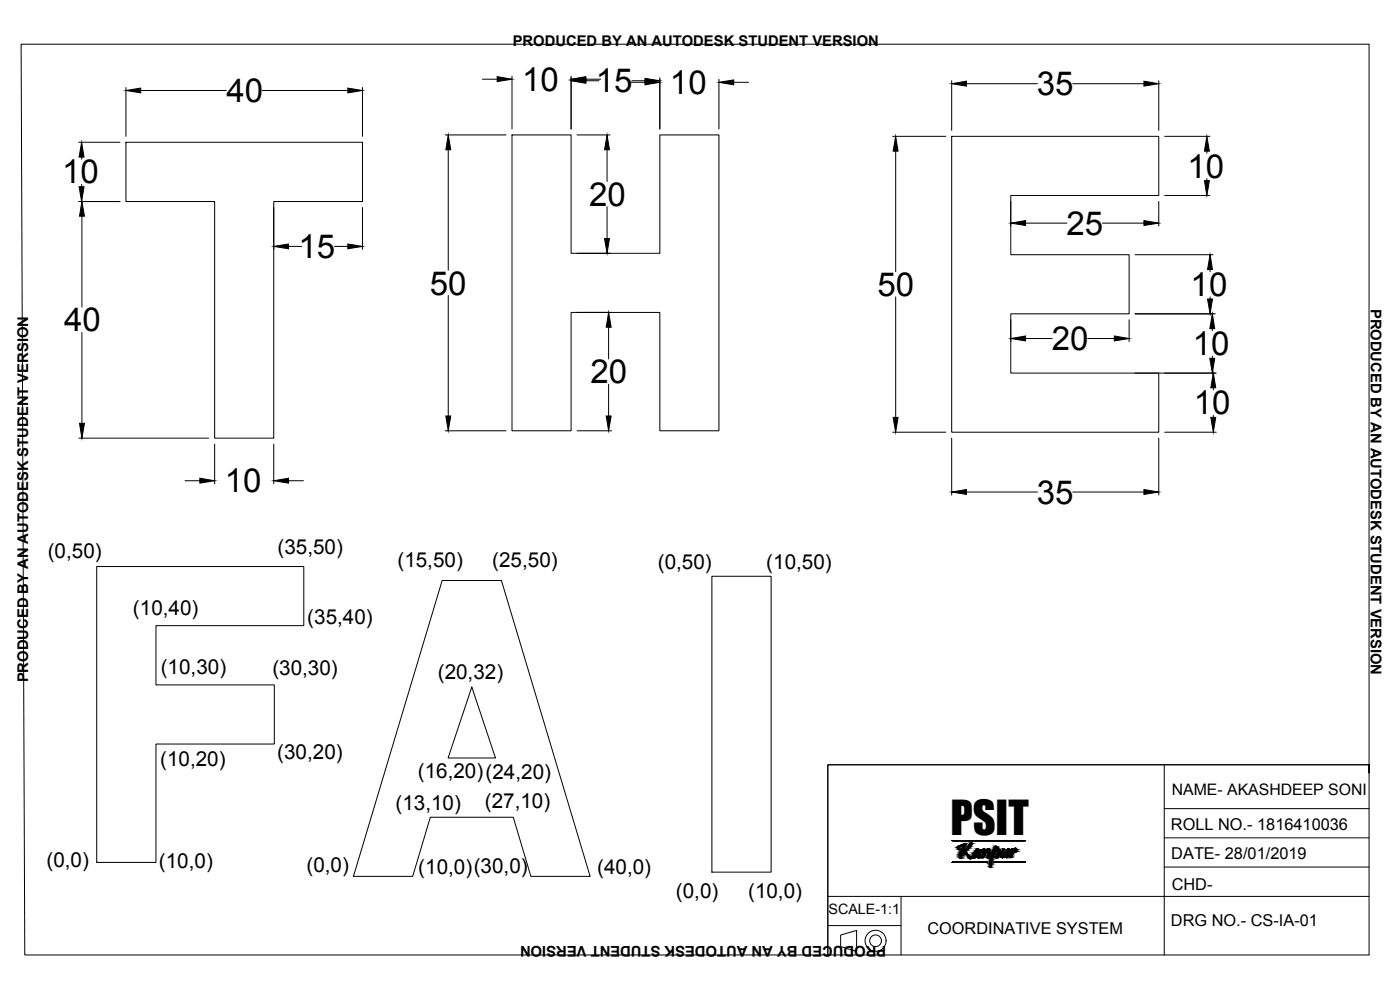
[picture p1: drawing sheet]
<svg xmlns="http://www.w3.org/2000/svg" width="420mm" height="297mm" viewBox="0 0 420 297" stroke-linecap="round" stroke-linejoin="round" font-family="sans-serif">
<!-- layer: 0 -->
<g fill="none" stroke="#000" stroke-width=".3">
<path d="M6.3 13.3h404.6v218.6v-2.4h-162.5v57h-241zM37.8 26.3v14.6M42.2 27.1h25.7M78.7 27.1h25.7M108.8 26.3v14.6M144.8 23.8h4.4M153.7 22.9v15.8M171.4 22.9v15.8M175.8 23.8h4.5M175.8 24.2h4M189.1 24.7h4.5M189.6 24.2h4"/>
<path d="M198 23.3v15.4M215.8 23.8v14.9M220.2 24.7h4.4M285.6 24.2v14.9M290.1 25.1h21.3M321.9 25.1h21.4M347.8 24.2v14.9M23.6 42.7h12.4M24.5 47.1v.7M24.5 55.3v.7M37.8 42.7h71v17.8h-26.6v71h-17.8v-71h-26.6zM133.6 40.5h18.3"/>
<path d="M134.5 44.9v36.2M153.7 40.5h17.7v35.5h26.6v-35.5h17.8v88.8h-17.8v-35.6h-26.6v35.6h-17.7zM173.2 40.5h9.9M182.2 44.9v9.6M267.9 40.9h15.9M268.8 45.4v36.1M285.6 40.9h62.2v17.7h-44.5v17.8h35.6v17.8h-35.6v17.7h44.5v17.8h-62.2zM349.5 40.9h13.6M349.5 58.6h13.6M362.2 45.4v.6M362.2 53.6v.6M23.6 60.5h12.4"/>
<path d="M24.6 64.9v27.3M82.2 62.2v12.6M86.6 73.9h3.9M100.4 73.9h4M108.8 62.2v12.6M173.2 76h9.9M182.2 62v9.6M303.3 60.4v7.4M307.8 66.9h12.4M330.9 66.9h12.4M340.6 76.4h23.5M347.8 60.4v7.4"/>
<path d="M24.6 99.8v27.2M134.5 88.7v36.1M173.2 93.7h10.3M182.7 98.2v9.5M268.8 89.1v36.1M303.3 95.9v6.6M338.9 95.9v6.6M340.6 94.2h24.1M363.2 80.9v.6M363.2 89.1v.6M363.8 98.6v.6M182.7 115.3v9.5"/>
<path d="M307.8 101.6h8M326.4 101.6h8M340.6 111.9h24.4M363.8 106.8v.7M364.1 116.3v.7M23.7 131.5h38.9M64.4 133.2v11.9M82.2 133.2v11.9M133.6 129.3h18.3M173.2 129.3h10.3M267.9 129.7h15.9M285.6 131.5v17"/>
<path d="M347.8 131.5v17M349.5 129.7h15.5M364.1 124.6v.6M55.5 144.2h4.5M86.6 144.2h4.4M290.1 147.6h21.3M321.9 147.6h21.4M29 170h62.2v17.7h-44.4v17.8h35.5v17.7h-35.5v35.6h-17.8zM132.7 174.2h17.8l26.6 88.7h-17.8l-5.3-17.7h-24.9l-5.2 17.7h-17.8zM213.6 172.9h17.8v88.8h-17.8zM141.6 206.1l7.1 21.3h-14.2zM248.4 229.5h162.5v57h-162.5z"/>
<path d="M349.4 229.5v57M285.8 252.2h22zM285.8 258.7h10.5M290.8 253.5a.67 .67 0 0 1 1-.4l-1.3 1.6a.63 .63 0 0 0-.6 .5 .63 .63 0 0 0 .2 .6l.9 1.2 .8 .2a.72 .72 0 0 1-.7 .5 .72 .72 0 0 1-.7-.7l-.9-1.2a.38 .38 0 0 1-.4-.5 .38 .38 0 0 1 .6-.2l.7-.7a.67 .67 0 0 0 .4-.9zM291.5 257.2l.3-.2v.2M293.1 254.8a.36 .36 0 0 1 .5-.1 .36 .36 0 0 1 .2 .4l-.2-.1a3.1 3.1 0 0 0-1.3 2.2l1.1-1 .7-1.3a.69 .69 0 0 1 0 1.1l-.1 .6 .4-.2-.5 1.1a.69 .69 0 0 1-.2-1.1l.2-.6-1.1 1.4a.5 .5 0 0 1-.8 .2 .5 .5 0 0 1 0-.8zM295.2 254.7a.5 .5 0 0 1 .5 .3 .5 .5 0 0 1-.1 .6l-.3 .7 .7-1a.66 .66 0 0 1 .4-.5 .66 .66 0 0 1 .7 .1l-.2 1.6 .3-.4 .1 .1-.8 1.3-.3-.2 .4-1.2a.79 .79 0 0 0-.1-1.1l-1 1.5a.64 .64 0 0 1-.8 .8l.6-2.4-.5 .3zM297.2 258.7h.3M298.3 258.7h9.5M298.6 254l.8 .2a2.16 2.16 0 0 0-1.2 1.9l.5-.8a.71 .71 0 0 1 1-.6 .71 .71 0 0 1 .3 1.1l-.2 .7a.75 .75 0 0 1-.4 .8 .75 .75 0 0 1-.8-.1l-.1-.1a1.59 1.59 0 0 0 1-2.2l-.7 .7-.8 1.5-.6 3.3-.4-.3 .2-1.8 .8-2.8zM300.9 254.8l.2-.1a.51 .51 0 0 1 0 .9l-.3 1.5 1.7-2.4 .4 .1-.7 2 .3-.5v.3a.44 .44 0 0 1-.1 .5 .44 .44 0 0 1-.5 .1l.3-1.5-.8 1.2a.48 .48 0 0 1-.7 .4 .48 .48 0 0 1-.2-.7l.3-1.2-.2 .1zM303.6 254.7l.2-.1 .3 .2-.5 1.6 .6-1.2a.55 .55 0 0 1 .3-.6 .55 .55 0 0 1 .6 .1l-.1 .9-.3-.1v-.7l-1.3 2.5-.3-.2 .5-2-.4 .3z"/>
<path d="M349.4 251.4h61.5M349.4 242.6h61.5M248.4 269h162.5M248.4 277.7h22M270.4 269v17.5M349.4 260.2h61.5M252.3 280.6l4.8-1.4v6.3l-4.8-1.5z"/>
<circle cx="262.8" cy="282.3" r="3.2"/>
<circle cx="262.8" cy="282.3" r="1.76"/>
</g>
<g fill="#000" stroke="#000" stroke-width=".3">
<path d="M37.8 27.1l4.4-.7v1.5zM104.4 26.4l4.4 .7-4.4 .8zM149.2 23l4.5 .8-4.5 .7zM171.4 23.8l4.4-.8v1.5zM171.4 24.2l4.4-.7v1.5zM193.6 23.5l4.4 .7-4.4 .8zM193.6 24l4.4 .7-4.4 .8zM215.8 24.7l4.4-.7v1.5zM285.6 25.1l4.5-.7v1.4zM343.3 24.4l4.5 .7-4.5 .7zM24.5 42.7l.7 4.4h-1.5zM23.7 56h1.5l-.7 4.5z"/>
<path d="M134.5 40.5l.8 4.4h-1.5zM182.2 40.5l.7 4.4h-1.5zM268.8 40.9l.7 4.5h-1.5zM362.2 40.9l.8 4.5h-1.5zM361.5 54.2h1.5l-.8 4.4zM24.6 60.5l.7 4.4h-1.4zM82.2 73.9l4.4-.7v1.4zM104.4 73.2l4.4 .7-4.4 .7zM181.4 71.6h1.5l-.7 4.4zM303.3 66.9l4.5-.7v1.5zM343.3 66.2l4.5 .7-4.5 .8zM182.7 93.7l.7 4.5h-1.5z"/>
<path d="M363.2 76.4l.7 4.5h-1.5zM362.4 89.7h1.5l-.7 4.5zM363.8 94.2l.8 4.4h-1.5zM303.3 101.6l4.5-.8v1.5zM334.4 100.8l4.5 .8-4.5 .7zM363.1 107.5h1.5l-.8 4.4zM364.1 111.9l.8 4.4h-1.5zM23.9 127h1.4l-.7 4.5zM133.8 124.8h1.5l-.8 4.5zM181.9 124.8h1.5l-.7 4.5zM268 125.2h1.5l-.7 4.5zM363.4 125.2h1.5l-.8 4.5z"/>
<path d="M60 143.5l4.4 .7-4.4 .8zM82.2 144.2l4.4-.7v1.5zM285.6 147.6l4.5-.7v1.5zM343.3 146.9l4.5 .7-4.5 .8zM289.1 255.7h.3zM289.3 255.2h.2zM290.9 253.4h.8zM292.1 257.5h.3zM292.1 257.5l.2 .1zM293.3 254.7h.2zM293.7 257.4l.2 .1zM293.7 257.4h.2z"/>
<path d="M294.2 256.4h.2zM294.8 257.4h.2zM294.9 255.1h.1zM295 255h.1zM295 254.9h.3zM295.2 254.7h.2zM296.3 257.4h.3zM296.3 257.4l.2 .1zM296.6 254.7h.2zM299 257.4h.2zM299.2 254.2h.2zM302 257.3l.2 .1z"/>
<path d="M302.5 254.7h.2zM303.2 255.4h.1zM303.3 257.3h.2zM304.8 255.6h.2z"/>
<path d="M287.4 254.4h.4zM287.4 254.4h.4zM287.4 254.4h.4zM287.4 254.4h.4z"/>
<path d="M287.4 254.4l.4 .1zM287.4 254.4l.4 .1z"/>
<path d="M287.5 254.5l.3 .1zM287.5 254.5l.3 .1zM287.5 254.6h.3zM287.5 254.6h.3z"/>
<path d="M287.5 254.6l.3 .2zM287.5 254.6l.3 .2z"/>
<path d="M287.6 254.8h.3zM287.6 254.8h.3z"/>
<path d="M287.6 254.8l.3 .1zM287.6 254.8l.3 .1z"/>
<path d="M287.6 254.9h.3zM287.6 254.9h.2z"/>
<path d="M287.4 254.3h.5zM287.4 254.3l.4 .1z"/>
<path d="M287.4 254.2h.6zM287.4 254.2l.5 .1zM287.4 254.3h.5zM287.4 254.3h.5z"/>
<path d="M287.4 254.1h.7zM287.4 254.1h.7z"/>
<path d="M287.4 254.1h.7zM287.4 254.1l.6 .1z"/>
<path d="M288.1 256.8h.5zM288.1 256.8h.5z"/>
<path d="M287.5 254h.8zM287.5 254l.6 .1z"/>
<path d="M288.3 257.6h.2zM288.3 257.6h.2z"/>
<path d="M287.5 254h.9zM287.5 254h.8z"/>
<path d="M287.6 253.9h.8zM287.5 254h.9z"/>
<path d="M288.3 257.6l.1 .1zM288.3 257.6h.2z"/>
<path d="M288.1 257.1l.4 .2zM288.1 257.1l.4 .2z"/>
<path d="M288.1 257.3h.4zM288 257.3h.5z"/>
<path d="M288 257.3l.5 .1zM288 257.3l.5 .1z"/>
<path d="M288.1 257.4h.4zM288.1 257.4h.4z"/>
<path d="M288.1 257.4l.4 .1zM288.1 257.4l.4 .1z"/>
<path d="M288.1 257.5h.4zM288.1 257.5h.4z"/>
<path d="M288.2 257.5l.3 .1zM288.2 257.5l.3 .1z"/>
<path d="M288.1 257l.4 .1zM288.1 257l.4 .1z"/>
<path d="M288.1 257.1h.4zM288.1 257.1h.4z"/>
<path d="M288.2 256.7l.4 .1zM288.2 256.7l.4 .1z"/>
<path d="M288.1 256.8l.4 .2 .1-.2zM288.1 256.8l.4 .2h-.4z"/>
<path d="M287.7 253.9h.9zM287.6 253.9h.8z"/>
<path d="M288.2 256.6h.4zM288.2 256.6h.4z"/>
<path d="M288.2 256.6h.4zM288.2 256.6l.4 .1z"/>
<path d="M288.3 256.4l.4 .1zM288.3 256.4l.4 .1z"/>
<path d="M288.3 256.5h.4zM288.3 256.5l.3 .1z"/>
<path d="M287.8 253.8h.9zM287.7 253.9h.9zM287.7 253.9h.9zM287.7 253.9h.9z"/>
<path d="M288.3 256.3h.4zM288.3 256.3l.4 .1z"/>
<path d="M287.8 253.8h.9zM287.8 253.8h.9z"/>
<path d="M288.4 256.1l.3 .1zM288.4 256.1l.3 .1z"/>
<path d="M288.4 256.2h.3zM288.4 256.2l.3 .1z"/>
<path d="M287.9 253.8h.9zM287.8 253.8h.9z"/>
<path d="M288.4 255.9l.4 .1zM288.4 255.9l.4 .1z"/>
<path d="M288.4 256h.4zM288.4 256l.3 .1z"/>
<path d="M288.4 255.8h.4zM288.4 255.8l.4 .1z"/>
<path d="M287.9 253.8h1zM287.9 253.8h.9z"/>
<path d="M288.5 255.7h.4zM288.5 255.7h.4z"/>
<path d="M288.5 255.7h.4zM288.5 255.7l.3 .1z"/>
<path d="M288.5 255.6h.4zM288.5 255.6l.4 .1z"/>
<path d="M288.6 255.4l.4 .1zM288.6 255.4l.4 .1z"/>
<path d="M288.6 255.5h.4zM288.6 255.5l.3 .1z"/>
<path d="M288.1 253.8h.9zM287.9 253.8h1z"/>
<path d="M288.7 255.3h.3zM288.7 255.3l.3 .1z"/>
<path d="M288.1 253.7h.9zM288.1 253.7l.9 .1z"/>
<path d="M288.7 255.1h.3zM288.7 255.1h.4z"/>
<path d="M288.7 255.1l.3 .1zM288.7 255.1l.3 .1z"/>
<path d="M288.7 255.2h.3zM288.7 255.2l.3 .1z"/>
<path d="M288.7 255.1h.4zM288.7 255.1h.4z"/>
<path d="M288.7 254.9h.4zM288.7 254.9l.4 .2z"/>
<path d="M289.1 255.7h.3zM289.1 255.7h.3z"/>
<path d="M288.8 254.8l.4 .1zM288.8 254.8l.4 .1z"/>
<path d="M288.8 254.9h.4zM288.8 254.9h.3z"/>
<path d="M288.2 253.7h1zM288.1 253.7h.9z"/>
<path d="M289.2 253.7h.5zM289.2 253.7h.5z"/>
<path d="M288.2 253.7h1zM288.2 253.7h1z"/>
<path d="M288.9 254.6h.3zM288.9 254.6h.3z"/>
<path d="M288.9 254.6h.3zM288.9 254.6l.3 .2z"/>
<path d="M289 254.5h.3zM289 254.5l.2 .1z"/>
<path d="M289.3 255.2h.7zM289.3 255.2h.7z"/>
<path d="M289 254.4h.3zM289 254.4l.3 .1z"/>
<path d="M289 254.3h.4zM289 254.3h.4z"/>
<path d="M289 254.3h.4zM289 254.3l.3 .1z"/>
<path d="M289.4 255.7h.6zM289.4 255.7h.6z"/>
<path d="M289.4 255.7h.6zM289.4 255.7h.6z"/>
<path d="M289.1 254.1h.4zM289.1 254.1h.4z"/>
<path d="M289.1 254.1h.4zM289.1 254.1l.3 .2z"/>
<path d="M289.2 253.9l.3 .1zM289.2 253.9l.3 .1z"/>
<path d="M289.1 254h.4zM289.1 254l.4 .1z"/>
<path d="M289.2 253.8h.4zM289.2 253.8l.3 .1z"/>
<path d="M289.2 253.7h.4zM289.2 253.7l.4 .1z"/>
<path d="M289.6 253l.2 .1zM289.6 253l.2 .1z"/>
<path d="M288.4 253.6h1.3zM288.4 253.6h1.3z"/>
<path d="M288.4 253.6l1.3 .1zM288.2 253.7h1.5z"/>
<path d="M289.2 253.7h.5zM289.2 253.7h.4z"/>
<path d="M288.7 253.5h1zM288.4 253.6h1.3z"/>
<path d="M288.8 253.5h1zM288.7 253.5h1z"/>
<path d="M289.1 255.4l.7 .1zM289.1 255.4l.7 .1z"/>
<path d="M289.6 253.1h.2zM289.5 253.1h.3z"/>
<path d="M289.5 253.1l.3 .1zM289.5 253.1l.3 .1z"/>
<path d="M289.1 253.3l.7 .1zM288.9 253.4h.9z"/>
<path d="M288.9 253.4h.9zM288.8 253.5h1z"/>
<path d="M289.1 255.3h.7zM289.1 255.3h.7z"/>
<path d="M289.1 255.3h.7zM289.1 255.3l.7 .1z"/>
<path d="M289.5 253.2h.4zM289.5 253.2h.4z"/>
<path d="M289.3 253.3h.5zM289.2 253.3h.6z"/>
<path d="M289.2 253.3h.6zM289.1 253.3h.7z"/>
<path d="M289.1 255.5h.8zM289.1 255.5h.8z"/>
<path d="M289.5 253.2h.4zM289.3 253.3h.5z"/>
<path d="M289.2 255.3h.7zM289.1 255.3h.8z"/>
<path d="M289.1 255.3h.8zM289.1 255.3h.7z"/>
<path d="M289.1 255.5l.8 .1zM289.1 255.5l.8 .1z"/>
<path d="M289.1 255.6l.9 .1zM289.1 255.6l.9 .1z"/>
<path d="M289.3 255.2h.7zM289.2 255.3h.7z"/>
<path d="M289.1 255.7h.9zM289.1 255.7h.9z"/>
<path d="M289.1 255.7h.9zM289.1 255.7h.9z"/>
<path d="M289.6 255.2h.4zM289.6 255.2h.4z"/>
<path d="M289.4 255.7l.7 .1zM289.4 255.7l.7 .1z"/>
<path d="M289.5 255.8h.6zM289.5 255.8h.6z"/>
<path d="M290.1 254.7h.4zM290.1 254.7h.4z"/>
<path d="M289.7 255.1h.4zM289.6 255.2h.4z"/>
<path d="M289.5 255.8l.6 .1zM289.5 255.8l.6 .1z"/>
<path d="M289.8 255h.3zM289.8 255l.3 .1z"/>
<path d="M289.5 255.9l.7 .1zM289.5 255.9l.7 .1z"/>
<path d="M289.8 255h.4zM289.8 255h.3z"/>
<path d="M289.6 256h.6zM289.6 256h.6z"/>
<path d="M289.7 256l.6 .1zM289.7 256l.6 .1z"/>
<path d="M289.9 254.9h.4zM289.9 254.9h.4z"/>
<path d="M289.9 254.9h.4zM289.8 255h.4z"/>
<path d="M289.8 256.1l.6 .1zM289.8 256.1l.6 .1z"/>
<path d="M289.8 256.2h.6zM289.8 256.2h.6z"/>
<path d="M289.8 256.2l.7 .2zM289.8 256.2l.7 .2z"/>
<path d="M290.1 254.7h.4zM289.9 254.9h.4z"/>
<path d="M290 256.4h.5zM290 256.4h.5z"/>
<path d="M290 256.4l.6 .2zM290 256.4l.6 .2z"/>
<path d="M290.2 254.6h.4zM290.2 254.6l.3 .1h-.4z"/>
<path d="M290.3 254.5h.3zM290.3 254.5l.3 .1z"/>
<path d="M290.1 256.6h.6zM290.1 256.6h.6z"/>
<path d="M290.1 256.6l.6 .1zM290.1 256.6l.6 .1z"/>
<path d="M290.4 254.4l.3 .1zM290.4 254.4l.3 .1z"/>
<path d="M290.4 254.5h.3zM290.3 254.5h.3z"/>
<path d="M290.2 256.7h.6zM290.2 256.7h.6z"/>
<path d="M290.2 256.7l.7 .2zM290.2 256.7l.7 .2zM290.3 256.9h.6zM290.3 256.9h.6z"/>
<path d="M290.4 254.4h.4zM290.4 254.4h.3z"/>
<path d="M290.5 254.3h.4zM290.5 254.3l.3 .1z"/>
<path d="M290.3 256.9l.7 .1zM290.3 256.9l.7 .1z"/>
<path d="M290.6 254.2h.4zM290.6 254.2l.3 .1h-.4z"/>
<path d="M290.6 254.1h.4zM290.6 254.1l.4 .1z"/>
<path d="M290.4 257h.7zM290.4 257h.7z"/>
<path d="M290.4 257l.8 .1zM290.4 257l.8 .1z"/>
<path d="M290.8 254h.4zM290.8 254l.2 .1h-.4z"/>
<path d="M290.5 257.1h.7zM290.5 257.1h.7z"/>
<path d="M290.5 257.1h.9zM290.5 257.1h.9z"/>
<path d="M290.9 253.8l.4 .1zM290.9 253.8l.4 .1z"/>
<path d="M290.9 253.9h.4zM290.9 253.9l.3 .1h-.4zM290.8 254h.4zM290.8 254h.4z"/>
<path d="M290.9 253.8h.5zM290.9 253.8h.4z"/>
<path d="M290.6 257.1l.9 .1zM290.6 257.1l.9 .1zM290.6 257.2h.9zM290.6 257.2h.9z"/>
<path d="M291 253.7h.4zM291 253.7l.4 .1z"/>
<path d="M291.1 257.6l.3 .1zM291.1 257.6l.3 .1z"/>
<path d="M291.1 257.7h.3zM291.1 257.7h.3zM291.1 257.7h.3z"/>
<path d="M291 253.7h.5zM291 253.7h.4z"/>
<path d="M291 257.6h.5zM291 257.6h.4z"/>
<path d="M290.9 257.5h.6zM290.9 257.5l.6 .1z"/>
<path d="M291.5 252.9h.2zM291.5 252.9h.2z"/>
<path d="M290.9 253.6h.6zM290.9 253.6l.6 .1z"/>
<path d="M290.8 253.5h.8zM290.8 253.5l.7 .1z"/>
<path d="M290.8 253.5h.8zM290.8 253.5h.8z"/>
<path d="M290.8 257.4h.8zM290.8 257.4h.8z"/>
<path d="M290.8 257.4h.8zM290.8 257.4l.7 .1z"/>
<path d="M291.4 252.9l.3 .1zM291.3 253h.4z"/>
<path d="M290.9 253.4h.8zM290.8 253.5h.8zM290.8 253.5h.8zM290.8 253.5h.8z"/>
<path d="M290.7 257.3h1zM290.7 257.3l.9 .1z"/>
<path d="M291.3 253h.5zM291.3 253h.5z"/>
<path d="M290.7 257.3h1zM290.7 257.3h1z"/>
<path d="M291.3 253l.5 .1zM291.2 253.1h.6zM291.2 253.1h.6zM291.2 253.1h.6z"/>
<path d="M291 253.3h.8zM291 253.3h.8z"/>
<path d="M291 253.3h.8zM291 253.3l.7 .1zM290.9 253.4h.8z"/>
<path d="M291.2 253.1h.6zM291.2 253.1l.6 .2h-.8z"/>
<path d="M290.6 257.2h1.2zM290.6 257.2h1.2z"/>
<path d="M290.6 257.2h1.2zM290.6 257.2l1.1 .1z"/>
<path d="M291.9 257.1h.4zM291.9 257.1h.4z"/>
<path d="M291.9 256.9l.4 .1zM291.9 256.9l.4 .1z"/>
<path d="M291.9 257l.4 .1zM291.9 257l.4 .1z"/>
<path d="M291.9 257.1h.4zM291.9 257.1h.4z"/>
<path d="M291.9 257.1l.4 .1zM291.9 257.1l.4 .1z"/>
<path d="M291.9 257.2h.4zM291.9 257.2h.4z"/>
<path d="M292 256.8h.3zM292 256.8l.3 .1z"/>
<path d="M292 256.8h.3zM292 256.8h.3z"/>
<path d="M292 256.6h.4zM292 256.6h.4z"/>
<path d="M292 256.6h.4zM292 256.6l.3 .2z"/>
<path d="M292.1 256.5h.3zM292.1 256.5l.3 .1h-.4z"/>
<path d="M292.1 256.4h.4zM292.1 256.4l.3 .1z"/>
<path d="M292.5 257.2h.3zM292.5 257.2h.3z"/>
<path d="M292.1 257.4l.4 .1zM292.1 257.4l.4 .1z"/>
<path d="M292.1 257.5h.4zM292.1 257.5h.3z"/>
<path d="M292.1 256.3h.4zM292.1 256.3l.4 .1z"/>
<path d="M292.2 256.3h.4zM292.2 256.3h.3z"/>
<path d="M292 257.4h.6zM292 257.4h.5z"/>
<path d="M292 257.4h.6zM292 257.4h.6z"/>
<path d="M292.6 255.5h.5zM292.6 255.5h.5z"/>
<path d="M292.2 256.1h.4zM292.2 256.1l.4 .2z"/>
<path d="M292 257.3h.6zM292 257.3l.6 .1z"/>
<path d="M292.3 256h.4zM292.3 256l.3 .1z"/>
<path d="M292.3 256h.4zM292.3 256h.4z"/>
<path d="M291.9 257.2h.8zM291.9 257.2l.7 .1z"/>
<path d="M292.3 255.9h.5zM292.3 255.9l.4 .1z"/>
<path d="M292.5 257.2h.3zM292.3 257.2h.4z"/>
<path d="M292.4 255.8h.4zM292.4 255.8l.4 .1z"/>
<path d="M292.4 255.8h.4zM292.4 255.8h.4z"/>
<path d="M292.6 257.1h.2zM292.6 257.1l.2 .1z"/>
<path d="M292.9 255h.7zM292.9 255h.7z"/>
<path d="M292.5 255.6h.4zM292.5 255.6h.5z"/>
<path d="M292.5 255.6l.3 .2 .1-.2zM292.5 255.6l.3 .2h-.4z"/>
<path d="M292.6 257h.3zM292.6 257l.2 .1z"/>
<path d="M292.7 257h.3zM292.7 257h.2z"/>
<path d="M292.6 255.5l.4 .1 .1-.1zM292.6 255.5l.4 .1h-.5z"/>
<path d="M292.8 256.9h.3zM292.8 256.9l.2 .1h-.3z"/>
<path d="M292.8 256.8h.3zM292.8 256.8l.3 .1z"/>
<path d="M293.1 254.8h.6zM293.1 254.8h.6z"/>
<path d="M292.7 255.3h.5zM292.7 255.3l.4 .2h-.5z"/>
<path d="M292.9 256.7h.3zM292.8 256.8h.3z"/>
<path d="M292.7 255.3h.5zM292.7 255.3h.5z"/>
<path d="M292.9 256.7h.3zM292.9 256.7h.3z"/>
<path d="M292.8 255.2h.5zM292.8 255.2l.4 .1z"/>
<path d="M293.1 256.6h.2zM293.1 256.6l.1 .1h-.3z"/>
<path d="M292.8 255.2h.6zM292.8 255.2h.5z"/>
<path d="M293.1 256.5h.3zM293.1 256.5l.2 .1z"/>
<path d="M292.9 255.1h.5zM292.9 255.1l.5 .1z"/>
<path d="M293.2 256.3l.2 .1zM293.2 256.3l.2 .1z"/>
<path d="M293.2 256.4h.2zM293.2 256.4l.2 .1h-.3z"/>
<path d="M293.3 254.7h.2zM293.3 254.7h.2z"/>
<path d="M293.3 254.7l.4 .1zM293.1 254.8h.6z"/>
<path d="M293.3 256.2h.2zM293.3 256.2h.3z"/>
<path d="M293.3 256.2h.2zM293.3 256.2l.1 .1h-.2z"/>
<path d="M293.5 257.3h.4zM293.5 257.3h.4z"/>
<path d="M293.6 255h.3zM293.6 255h.3z"/>
<path d="M292.9 255h.7zM292.9 255l.5 .1z"/>
<path d="M293.6 255.8h.3zM293.6 255.8h.3z"/>
<path d="M293.6 255.8h.3zM293.6 255.8h.3z"/>
<path d="M293.4 256.2h.2zM293.4 256.2h.2z"/>
<path d="M293.4 256h.3zM293.4 256l.2 .2h-.2z"/>
<path d="M293.1 254.8l.6 .1zM293.1 254.8l.6 .1z"/>
<path d="M293.7 256.4h.3zM293.7 256.4h.3z"/>
<path d="M293.1 254.9l.8 .1zM293 255h.9z"/>
<path d="M293.5 256h.2zM293.5 256h.2z"/>
<path d="M293.5 255.9h.3zM293.5 255.9l.2 .1z"/>
<path d="M293.8 256h.3zM293.8 256h.3z"/>
<path d="M293 255h.9zM293 255h.9z"/>
<path d="M293.9 255.8h.3zM293.9 255.8h.3z"/>
<path d="M293.6 255.8h.3zM293.6 255.8l.2 .1h-.3z"/>
<path d="M293 255h.9zM292.9 255h1z"/>
<path d="M293.6 255h.3zM293.6 255l.3 .1z"/>
<path d="M293.7 257.4h.2zM293.7 257.4h.2z"/>
<path d="M293.5 257.3l.4 .1zM293.5 257.3l.4 .1z"/>
<path d="M293.6 257.4h.3zM293.6 257.4h.3z"/>
<path d="M294 255h.3zM294 255h.3z"/>
<path d="M293.7 256.5l.3 .1zM293.7 256.5l.3 .1z"/>
<path d="M293.7 256.6h.3zM293.7 256.6h.3z"/>
<path d="M293.5 257.1l.5 .1zM293.5 257.1l.5 .1z"/>
<path d="M293.5 257.2h.5zM293.5 257.2l.4 .1z"/>
<path d="M293.7 256.4h.3zM293.7 256.4l.3 .1z"/>
<path d="M293.7 256.2h.4zM293.7 256.2h.4z"/>
<path d="M293.7 256.2l.3 .2 .1-.2zM293.7 256.2l.3 .2h-.3z"/>
<path d="M293.6 257l.4 .1 .1-.1zM293.6 257l.4 .1h-.5z"/>
<path d="M293.8 256l.3 .2v-.2zM293.8 256l.3 .2h-.4z"/>
<path d="M293.6 256.8l.5 .2v-.2zM293.6 256.8l.5 .2h-.5zM293.6 257h.5zM293.6 257h.5z"/>
<path d="M293.8 255.8l.4 .1zM293.8 255.8l.4 .1z"/>
<path d="M293.8 255.9h.4zM293.8 255.9l.3 .1z"/>
<path d="M293.6 256.8h.6zM293.6 256.8h.5z"/>
<path d="M294 254.9l.3 .1zM294 254.9l.3 .1z"/>
<path d="M293.9 255.8h.3zM293.9 255.8h.3z"/>
<path d="M294 256.6h.2zM294 256.6h.2z"/>
<path d="M293.6 256.6h.6zM293.6 256.6l.6 .2z"/>
<path d="M293.7 255.6h.5zM293.7 255.6h.5z"/>
<path d="M293.7 255.6l.5 .2v-.2zM293.7 255.6l.5 .2h-.6z"/>
<path d="M293.8 255.5h.5zM293.8 255.5h.5z"/>
<path d="M293.8 255.5h.5zM293.8 255.5l.4 .1h-.5z"/>
<path d="M294.1 256.5l.1 .1zM294.1 256.5l.1 .1h-.2z"/>
<path d="M294 255l.4 .1zM294 255l.4 .1z"/>
<path d="M293.9 255.3l.4 .1zM293.9 255.3l.4 .1z"/>
<path d="M293.9 255.4h.4zM293.9 255.4l.4 .1z"/>
<path d="M294.2 256.4h.1zM294.2 256.4l.1 .1zM294.1 256.5h.2zM294.1 256.5h.2z"/>
<path d="M293.9 255.2h.5zM293.9 255.2l.4 .1z"/>
<path d="M293.9 255.1h.5zM293.9 255.1h.5z"/>
<path d="M293.9 255.1h.5zM293.9 255.1l.5 .1z"/>
<path d="M294.8 256.9h.5zM294.8 256.9h.5z"/>
<path d="M294.9 256.7h.5zM294.9 256.7h.5z"/>
<path d="M294.9 256.5h.6zM294.9 256.5h.6z"/>
<path d="M295 256.3h.3zM295 256.3h.3z"/>
<path d="M295 256.3h.6zM295 256.3h.6z"/>
<path d="M294.7 257.3l.3 .1zM294.7 257.3l.3 .1z"/>
<path d="M294.9 255h.2zM294.9 255l.1 .1z"/>
<path d="M294.7 257.3h.4zM294.7 257.3h.3z"/>
<path d="M294.7 257.2h.4zM294.7 257.2l.4 .1z"/>
<path d="M294.7 257.2h.5zM294.7 257.2h.4z"/>
<path d="M294.8 257l.4 .2v-.2zM294.8 257l.4 .2h-.5z"/>
<path d="M294.8 256.9l.4 .1 .1-.1zM294.8 256.9l.4 .1h-.4zM294.8 257h.4zM294.8 257h.4z"/>
<path d="M295 256.3h.3zM295 256.3h.3z"/>
<path d="M295.3 256.3h.3zM295.3 256.3h.3z"/>
<path d="M295.2 254.7h.2zM295.2 254.7h.2z"/>
<path d="M294.9 256.7l.4 .2 .1-.2zM294.9 256.7l.4 .2h-.5z"/>
<path d="M295.2 254.7h.2zM295.2 254.7h.2z"/>
<path d="M295.2 254.7h.2zM295.1 254.7h.3z"/>
<path d="M295.1 254.7l.5 .1zM295.1 254.7l.5 .1z"/>
<path d="M295.1 256l.3 .1zM295.1 256l.3 .1z"/>
<path d="M295.4 256.2h.3zM295.4 256.2h.3z"/>
<path d="M295 256.1l.3 .2 .1-.2zM295 256.1l.3 .2h-.3z"/>
<path d="M295.1 255.9h.4zM295.1 255.9l.3 .1z"/>
<path d="M294.9 256.5l.5 .2 .1-.2zM294.9 256.5l.5 .2h-.5z"/>
<path d="M295.1 255.8h.4zM295.1 255.8l.4 .1z"/>
<path d="M295.5 256h.3zM295.5 256h.3z"/>
<path d="M295.2 255.6l.4 .1zM295.2 255.6l.4 .1z"/>
<path d="M295.1 255.7h.5zM295.1 255.7l.4 .1z"/>
<path d="M295.2 255.4l.4 .1zM295.2 255.4l.4 .1z"/>
<path d="M295.2 255.5h.4zM295.2 255.5l.4 .1z"/>
<path d="M295 256.3h.6zM295 256.3h.6z"/>
<path d="M295 256.3l.5 .2 .1-.2zM295 256.3l.5 .2h-.6z"/>
<path d="M295.1 254.8l.5 .1zM295.1 254.8l.5 .1z"/>
<path d="M295 254.9h.6zM295 254.9h.6z"/>
<path d="M295.3 254.9h.4zM295.3 254.9h.4z"/>
<path d="M295.2 255.2l.4 .1zM295.2 255.2l.4 .1z"/>
<path d="M295.2 255.3h.4zM295.2 255.3l.4 .1z"/>
<path d="M295.3 254.9l.4 .1zM295.3 254.9l.4 .1z"/>
<path d="M295.3 255h.4zM295.3 255h.4z"/>
<path d="M295.3 255l.4 .1zM295.3 255l.4 .1z"/>
<path d="M295.3 255.1l.4 .1zM295.3 255.1l.4 .1z"/>
<path d="M295.3 255.2h.4zM295.3 255.2h.3z"/>
<path d="M295.4 256.2h.3zM295.4 256.2l.2 .1h-.3z"/>
<path d="M295.7 255.7h.3zM295.7 255.7h.3z"/>
<path d="M295.5 256l.2 .2 .1-.2zM295.5 256l.2 .2h-.3z"/>
<path d="M295.8 255.5h.3zM295.8 255.5h.3z"/>
<path d="M295.6 255.9h.3zM295.6 255.9l.2 .1h-.3z"/>
<path d="M295.6 255.8h.3zM295.6 255.8l.3 .1z"/>
<path d="M295.7 255.7h.3zM295.7 255.7l.2 .1h-.3z"/>
<path d="M295.8 255.5l.2 .2 .1-.2zM295.8 255.5l.2 .2h-.3z"/>
<path d="M295.9 255.4h.3zM295.9 255.4l.2 .1h-.3z"/>
<path d="M295.9 255.4h.3zM295.9 255.4h.3z"/>
<path d="M296 255.3h.3zM296 255.3l.2 .1z"/>
<path d="M296.1 255.2h.3zM296.1 255.2l.2 .1h-.3z"/>
<path d="M296.1 255.2h.3zM296.1 255.2h.3z"/>
<path d="M296.2 255h.3zM296.2 255l.2 .2h-.3z"/>
<path d="M296.5 256.4h.4zM296.5 256.4h.4z"/>
<path d="M296.5 256.5h.6zM296.5 256.5h.6z"/>
<path d="M296.3 255h.3zM296.3 255h.2z"/>
<path d="M296.2 257.4h.4zM296.2 257.4h.4z"/>
<path d="M296.7 254.9h.4zM296.7 254.9h.4z"/>
<path d="M296.3 254.9h.4zM296.3 254.9h.4z"/>
<path d="M296.3 254.9h.4zM296.3 254.9l.3 .1z"/>
<path d="M296.2 257.2l.5 .1zM296.2 257.2l.5 .1z"/>
<path d="M296.2 257.3h.5zM296.2 257.3h.5z"/>
<path d="M296.2 257.3h.5zM296.2 257.3l.4 .1z"/>
<path d="M296.7 255.3h.4zM296.7 255.3h.4z"/>
<path d="M296.3 257.1l.4 .1v-.1zM296.3 257.1l.4 .1h-.5z"/>
<path d="M296.3 257h.5zM296.3 257l.4 .1zM296.3 257.1h.4zM296.3 257.1h.4z"/>
<path d="M296.6 254.7h.3zM296.6 254.7h.3z"/>
<path d="M296.4 256.9h.4zM296.4 256.9l.4 .1z"/>
<path d="M296.6 254.7h.3zM296.5 254.7h.4z"/>
<path d="M296.4 256.8h.5zM296.4 256.8l.4 .1z"/>
<path d="M296.5 254.7l.5 .1zM296.5 254.7l.5 .1z"/>
<path d="M296.5 256.4h.4zM296.5 256.4h.4z"/>
<path d="M296.5 256.4l.4 .1zM296.5 256.4l.4 .1z"/>
<path d="M296.4 256.8h.5zM296.4 256.8h.5z"/>
<path d="M296.6 256.2h.4zM296.6 256.2h.4z"/>
<path d="M296.6 256.2l.3 .2 .1-.2zM296.6 256.2l.3 .2h-.4z"/>
<path d="M296.6 256l.4 .1zM296.6 256l.4 .1z"/>
<path d="M296.6 256.1h.4zM296.6 256.1l.4 .1z"/>
<path d="M296.5 256.6h.5zM296.5 256.6h.5z"/>
<path d="M296.4 256.6h.6zM296.4 256.6l.5 .2z"/>
<path d="M296.4 254.8l.6 .1zM296.4 254.8l.6 .1z"/>
<path d="M296.4 254.9h.7zM296.4 254.9h.7z"/>
<path d="M296.7 255.8l.3 .1zM296.7 255.8l.3 .1z"/>
<path d="M296.7 255.9h.3zM296.7 255.9l.3 .1z"/>
<path d="M296.7 255.5h.4zM296.7 255.5h.4z"/>
<path d="M296.7 255.5l.4 .2v-.2zM296.7 255.5l.4 .2h-.4z"/>
<path d="M296.7 255.7h.4zM296.7 255.7l.3 .1z"/>
<path d="M296.9 256.4l.2 .1zM296.9 256.4l.2 .1z"/>
<path d="M296.5 256.5h.6zM296.5 256.5l.5 .1z"/>
<path d="M296.7 254.9l.5 .1zM296.7 254.9l.5 .1z"/>
<path d="M296.7 255.2l.4 .1v-.1zM296.7 255.2l.4 .1h-.4z"/>
<path d="M296.7 255.3l.4 .2v-.2zM296.7 255.3l.4 .2h-.4z"/>
<path d="M296.7 255l.5 .1zM296.7 255l.5 .1z"/>
<path d="M296.7 255.1h.5zM296.7 255.1l.4 .1zM296.7 255.2h.4zM296.7 255.2h.4z"/>
<path d="M297 256.3h.2zM297 256.3l-.1 .1z"/>
<path d="M297.1 256.2h.2zM297 256.3h.2zM297 256.3h.2z"/>
<path d="M297.5 257.2h.4zM297.5 257.2h.4z"/>
<path d="M297 259.7l.5 .1zM297 259.7l.5 .1z"/>
<path d="M297 259.8l.5 .1zM297 259.8l.5 .1z"/>
<path d="M297 259.9l.5 .2v-.2zM297 259.9l.5 .2h-.5z"/>
<path d="M297.1 259.1h.4zM297.1 259.1h.4z"/>
<path d="M297.1 259.1l.4 .1zM297.1 259.1l.4 .1z"/>
<path d="M297.1 259.2h.4zM297.1 259.2h.4z"/>
<path d="M297.1 259.2l.4 .1zM297.1 259.2l.4 .1z"/>
<path d="M297.1 259.3l.4 .1zM297.1 259.3l.4 .1z"/>
<path d="M297.1 259.4l.4 .2v-.2zM297.1 259.4l.4 .2h-.5zM297 259.6h.5zM297 259.6h.5z"/>
<path d="M297 259.6l.5 .1v-.1zM297 259.6l.5 .1h-.5z"/>
<path d="M297.2 258.7l.3 .1zM297.2 258.7l.3 .1z"/>
<path d="M297.1 258.8l.4 .1zM297.1 258.8l.4 .1z"/>
<path d="M297.1 258.9l.4 .1zM297.1 258.9l.4 .1z"/>
<path d="M297.1 259h.4zM297.1 259l.4 .1zM297.1 259.1h.4zM297.1 259.1h.4z"/>
<path d="M297.2 258.5h.4zM297.2 258.5h.4z"/>
<path d="M297.2 258.5l.4 .2zM297.2 258.5l.4 .2z"/>
<path d="M297.2 258.7h.4zM297.2 258.7h.3z"/>
<path d="M297.3 258.3h.3zM297.3 258.3h.3z"/>
<path d="M297.2 258.3l.4 .2v-.2zM297.2 258.3l.4 .2h-.4z"/>
<path d="M297.3 258.1l.4 .1zM297.3 258.2h.4z"/>
<path d="M297.3 258.2h.4zM297.3 258.2l.3 .1z"/>
<path d="M297.3 257.9l.4 .1zM297.3 257.9l.4 .1z"/>
<path d="M297.3 258h.4zM297.3 258l.4 .1z"/>
<path d="M297.3 257.7l.5 .1zM297.3 257.7l.5 .1z"/>
<path d="M297.3 257.8h.5zM297.3 257.8l.4 .1z"/>
<path d="M297.8 256.1h.7zM297.8 256.1h.7z"/>
<path d="M297.4 257.6h.4zM297.4 257.6l.4 .1z"/>
<path d="M297.4 257.4h.4zM297.4 257.4h.4z"/>
<path d="M297.4 257.4l.4 .1zM297.4 257.4l.4 .1z"/>
<path d="M297.4 257.5h.4zM297.4 257.5l.4 .1z"/>
<path d="M297.5 257.2l.3 .2 .1-.2zM297.5 257.2l.3 .2h-.4z"/>
<path d="M297.5 257.1l.4 .1 .1-.1zM297.5 257.1l.4 .1h-.4z"/>
<path d="M297.5 257h.5zM297.5 257l.5 .1z"/>
<path d="M298.1 255.3h.4zM298.1 255.3h.4z"/>
<path d="M297.5 256.9h.6zM297.5 256.9l.5 .1z"/>
<path d="M297.6 256.8h.5zM297.6 256.8l.5 .1z"/>
<path d="M298.1 255.1h.5zM298.1 255.1h.5z"/>
<path d="M297.6 256.7h.5zM297.6 256.7l.5 .1z"/>
<path d="M297.7 256.6h.5zM297.7 256.6h.5z"/>
<path d="M297.6 256.6h.6zM297.6 256.6l.5 .1z"/>
<path d="M297.8 256h.4zM297.8 256h.4z"/>
<path d="M297.8 256h.4zM297.8 256l.4 .1z"/>
<path d="M297.9 255.8h.4zM297.9 255.8l.3 .2z"/>
<path d="M297.7 256.4h.6zM297.7 256.4h.6z"/>
<path d="M297.7 256.4h.6zM297.7 256.4l.5 .2z"/>
<path d="M297.9 255.7h.4zM297.9 255.7h.4z"/>
<path d="M297.9 255.7h.4zM297.9 255.7l.4 .1z"/>
<path d="M298 255.5l.3 .2 .1-.2zM298 255.5l.3 .2h-.4z"/>
<path d="M298.4 255.7h.3zM298.4 255.7h.3z"/>
<path d="M297.8 256.2l.5 .2 .1-.2zM297.8 256.2l.5 .2h-.6z"/>
<path d="M298.5 254.2h.7zM298.5 254.2h.7z"/>
<path d="M298.1 255.3l.3 .2 .1-.2zM298.1 255.3l.3 .2h-.4zM298 255.5h.4zM298 255.5h.4z"/>
<path d="M297.8 256.1h.7zM297.8 256.1l.6 .1zM297.8 256.2h.6zM297.8 256.2h.6z"/>
<path d="M298.5 254.2h.9zM298.5 254.2h.9z"/>
<path d="M298.1 255.1l.4 .2 .1-.2zM298.1 255.1l.4 .2h-.4zM298.1 255.3h.4zM298.1 255.3h.4z"/>
<path d="M298.3 255.9l.2 .2 .1-.2zM298.3 255.9l.2 .2h-.3z"/>
<path d="M298.3 255.9h.3zM298.3 255.9h.3z"/>
<path d="M298.2 254.9h.4zM298.2 254.9h.4z"/>
<path d="M298.2 254.9l.4 .2v-.2zM298.2 254.9l.4 .2h-.5z"/>
<path d="M298.3 254.7h.4zM298.3 254.7l.3 .2z"/>
<path d="M298.4 255.7l.2 .2 .1-.2zM298.4 255.7l.2 .2h-.3z"/>
<path d="M298.6 257.1h.2zM298.6 257.1h.2z"/>
<path d="M298.3 254.7h.4zM298.3 254.7h.4z"/>
<path d="M298.3 254.6h.5zM298.3 254.6h.5z"/>
<path d="M298.3 254.6h.5zM298.3 254.6l.4 .1z"/>
<path d="M298.5 255.6h.3zM298.5 255.6l.2 .1h-.3z"/>
<path d="M298.4 254.6h.4zM298.3 254.6h.5z"/>
<path d="M298.5 255.6h.3zM298.5 255.6h.3z"/>
<path d="M298.8 253.9h.1zM298.8 253.9h.1z"/>
<path d="M298.4 254.4h.5zM298.4 254.4l.4 .2z"/>
<path d="M298.6 255.5h.3zM298.6 255.5l.2 .1z"/>
<path d="M298.8 253.9l.3 .1zM298.6 254h.5zM298.6 254h.5zM298.6 254h.5z"/>
<path d="M298.4 254.4h.5zM298.4 254.4h.5z"/>
<path d="M298.6 255.4h.3zM298.6 255.4l.3 .1z"/>
<path d="M298.4 254.3h.6zM298.4 254.3l.5 .1z"/>
<path d="M298.7 255.3h.3zM298.7 255.3l.2 .1z"/>
<path d="M298.5 254.3h.6zM298.5 254.3h.5z"/>
<path d="M299.1 254.9h.4zM299.1 254.9h.4z"/>
<path d="M298.7 255.3h.4zM298.7 255.3h.3z"/>
<path d="M298.6 254l.7 .1zM298.6 254l.7 .1h-.7z"/>
<path d="M298.8 255.2h.4zM298.8 255.2l.3 .1z"/>
<path d="M298.5 254.2h.7zM298.5 254.2l.6 .1z"/>
<path d="M298.9 255.2h.3zM298.8 255.2h.4z"/>
<path d="M299.3 254.7h.4zM299.3 254.7h.4z"/>
<path d="M298.9 255.1h.4zM298.9 255.1l.3 .1z"/>
<path d="M298.6 254.1h.8zM298.6 254.1h.8z"/>
<path d="M298.8 257.4h.5zM298.8 257.4h.4zM299 257.4h.2zM299 257.4h.2z"/>
<path d="M298.6 254.1l.8 .1zM298.6 254.1l.8 .1z"/>
<path d="M299 255h.4zM299 255l.3 .1z"/>
<path d="M298.7 257.3h.7zM298.7 257.3h.7z"/>
<path d="M298.8 257.3h.6zM298.8 257.3l.5 .1z"/>
<path d="M298.5 254.2h.9zM298.5 254.2h.9zM298.5 254.2h.9zM298.5 254.2h.9z"/>
<path d="M299 254.9h.4zM299 254.9l.4 .1z"/>
<path d="M298.6 257.2h.9zM298.6 257.2h.9z"/>
<path d="M298.6 257.2h.9zM298.6 257.2l.8 .1z"/>
<path d="M298.5 257.1h1zM298.5 257.1l1 .1zM298.6 257.2h.9zM298.6 257.2h.9z"/>
<path d="M299.1 254.9h.4zM299.1 254.9h.3z"/>
<path d="M299 257.1h.5zM298.9 257.1h.6z"/>
<path d="M298.9 257.1h.6zM298.8 257.1h.7z"/>
<path d="M298.6 257.1h.9zM298.5 257.1h1z"/>
<path d="M299.5 254.6l.1 .1zM299.3 254.7h.3z"/>
<path d="M299.3 254.7h.4zM299.3 254.7h.4z"/>
<path d="M299.2 256.9h.4zM299.2 256.9h.4z"/>
<path d="M299.1 256.9h.5zM299.1 256.9l.4 .2h-.5z"/>
<path d="M299.3 254.7h.4zM299.3 254.7h.4z"/>
<path d="M299.7 255.3h.4zM299.7 255.3h.4z"/>
<path d="M299.7 255.5h.4zM299.7 255.5h.4z"/>
<path d="M299.3 256.7l.4 .1zM299.3 256.7l.4 .1z"/>
<path d="M299.2 256.8h.5zM299.2 256.8l.4 .1h-.4z"/>
<path d="M299.2 254.7l.6 .1zM299.2 254.7l.6 .1z"/>
<path d="M299.3 256.6h.4zM299.3 256.6l.4 .1z"/>
<path d="M299.4 256.5l.3 .1 .1-.1zM299.4 256.5l.3 .1h-.4z"/>
<path d="M299.2 254.8l.8 .1zM299.2 254.8l.8 .1z"/>
<path d="M299.4 256.4l.4 .1zM299.4 256.4l.4 .1z"/>
<path d="M299.4 256.5h.4zM299.4 256.5h.4z"/>
<path d="M299.5 256.3h.4zM299.5 256.3l.3 .1z"/>
<path d="M299.5 256.2h.4zM299.5 256.2l.4 .1z"/>
<path d="M299.1 254.9h.9zM299.1 254.9h.9z"/>
<path d="M299.1 254.9h.9zM299.1 254.9h.9z"/>
<path d="M299.5 254.9h.5zM299.5 254.9h.5z"/>
<path d="M299.6 254.9h.4zM299.6 254.9h.4z"/>
<path d="M299.5 256h.5zM299.5 256h.5z"/>
<path d="M299.5 256h.5zM299.5 256l.4 .2z"/>
<path d="M299.6 254.9l.4 .1zM299.6 254.9l.4 .1z"/>
<path d="M299.6 255.8h.4zM299.6 255.8h.4z"/>
<path d="M299.6 255.8l.4 .2v-.2zM299.6 255.8l.4 .2h-.5z"/>
<path d="M299.7 255l.3 .1zM299.7 255l.3 .1z"/>
<path d="M299.6 255.6l.4 .1zM299.6 255.6l.4 .1z"/>
<path d="M299.6 255.7h.4zM299.6 255.7l.4 .1z"/>
<path d="M299.7 255.1h.4zM299.7 255.1h.4z"/>
<path d="M299.7 255.1l.4 .1zM299.7 255.1l.4 .1z"/>
<path d="M299.7 255.2l.4 .1zM299.7 255.2l.4 .1z"/>
<path d="M299.7 255.3l.4 .2v-.2zM299.7 255.3l.4 .2h-.4z"/>
<path d="M299.7 255.5l.3 .1 .1-.1zM299.7 255.5l.3 .1h-.4z"/>
<path d="M300.5 257h.3zM300.5 257h.3z"/>
<path d="M300.5 257h.3zM300.5 257h.3z"/>
<path d="M300.5 257.1h.3zM300.5 257.1h.3z"/>
<path d="M300.6 255.4h.2zM300.6 255.4h.2z"/>
<path d="M300.6 255.8h.4zM300.6 255.8h.4z"/>
<path d="M300.8 255.4h.3zM300.8 255.4h.3z"/>
<path d="M300.6 255.4h.2zM300.6 255.4l.1 .1z"/>
<path d="M300.5 256.6l.3 .2zM300.5 256.6l.3 .2z"/>
<path d="M300.5 256.8h.3zM300.5 256.8h.3z"/>
<path d="M300.5 256.8l.3 .2v-.2zM300.5 256.8l.3 .2h-.3z"/>
<path d="M300.5 257l.3 .1zM300.5 257l.3 .1z"/>
<path d="M300.5 256.4l.3 .1zM300.5 256.4l.3 .1z"/>
<path d="M300.5 256.5l.3 .1zM300.5 256.5l.3 .1z"/>
<path d="M300.5 256.6h.3zM300.5 256.6h.3z"/>
<path d="M300.5 257.1h.3zM300.5 257.1h.3z"/>
<path d="M300.6 256.2l.3 .1zM300.6 256.2l.3 .1z"/>
<path d="M300.6 256.3h.3zM300.6 256.3l.2 .1z"/>
<path d="M300.6 256l.3 .1zM300.6 256l.3 .1z"/>
<path d="M300.6 256.1h.3zM300.6 256.1l.3 .1z"/>
<path d="M300.6 255.8h.4zM300.6 255.8h.4z"/>
<path d="M300.6 255.8l.3 .2 .1-.2zM300.6 255.8l.3 .2h-.3z"/>
<path d="M300.7 257.3h.3zM300.7 257.3l.3 .1z"/>
<path d="M300.7 255.6l.4 .1zM300.7 255.6l.4 .1z"/>
<path d="M300.7 255.7l.3 .1 .1-.1zM300.7 255.7l.3 .1h-.4z"/>
<path d="M300.7 257.3h.4zM300.7 257.3h.3z"/>
<path d="M301.1 254.7h.1zM301.1 254.7h.1z"/>
<path d="M300.8 255.4l.3 .1zM300.8 255.4l.3 .1z"/>
<path d="M300.7 255.5h.4zM300.7 255.5l.4 .1z"/>
<path d="M300.6 257.3h.5zM300.6 257.3h.5z"/>
<path d="M300.7 255.3l.4 .1zM300.7 255.3l.4 .1z"/>
<path d="M300.6 255.4h.5zM300.6 255.4h.5z"/>
<path d="M300.5 257.2h.6zM300.5 257.2l.6 .1z"/>
<path d="M300.7 255.2h.5zM300.7 255.2l.4 .1z"/>
<path d="M300.5 257.1h.7zM300.5 257.1l.6 .1z"/>
<path d="M301 254.7l.3 .1zM301 254.7l.3 .1z"/>
<path d="M300.8 255.2h.4zM300.8 255.2h.4z"/>
<path d="M300.8 255.2h.4zM300.7 255.2h.5z"/>
<path d="M300.5 257.1h.7zM300.5 257.1h.7z"/>
<path d="M300.8 255.1h.5zM300.8 255.1l.4 .1z"/>
<path d="M301 257.1h.3zM300.8 257.1h.4z"/>
<path d="M301 254.8h.4zM300.9 254.8h.5z"/>
<path d="M300.8 254.9l.5 .1zM300.8 254.9l.5 .1z"/>
<path d="M300.8 255h.5zM300.8 255l.5 .1z"/>
<path d="M301.3 256.6h.3zM301.3 256.6h.3z"/>
<path d="M301 257h.3zM301 257l.3 .1z"/>
<path d="M300.9 254.8h.5zM300.9 254.8h.5z"/>
<path d="M300.9 254.8l.5 .1zM300.9 254.8l.5 .1z"/>
<path d="M301.1 256.9h.3zM301 257h.3z"/>
<path d="M300.9 254.9h.5zM300.9 254.9h.4z"/>
<path d="M301.1 256.9h.3zM301.1 256.9h.3z"/>
<path d="M301.2 256.8h.3zM301.2 256.8h.3z"/>
<path d="M301.2 256.8h.3zM301.2 256.8l.2 .1z"/>
<path d="M301.5 256.3h.3zM301.5 256.3h.3z"/>
<path d="M301.3 256.6h.3zM301.3 256.6l.2 .2h-.3z"/>
<path d="M301.7 256.1h.2zM301.7 256.1h.2z"/>
<path d="M301.4 256.5h.3zM301.4 256.5l.2 .1h-.3z"/>
<path d="M301.4 256.5h.3zM301.4 256.5h.3z"/>
<path d="M301.5 256.3l.2 .2 .1-.2zM301.5 256.3l.2 .2h-.3z"/>
<path d="M301.9 255.7h.6zM301.9 255.7h.6z"/>
<path d="M301.9 255.7h.3zM301.9 255.7h.3z"/>
<path d="M301.7 256.1l.1 .2 .1-.2zM301.7 256.1l.1 .2h-.3z"/>
<path d="M301.7 256l.2 .1 .1-.1zM301.7 256l.2 .1h-.2z"/>
<path d="M301.8 255.9h.2zM301.8 255.9l.2 .1z"/>
<path d="M301.9 255.7l.1 .2 .2-.2zM301.9 255.7l.1 .2h-.2z"/>
<path d="M301.9 256.6l.3 .2zM301.9 256.6l.3 .2z"/>
<path d="M301.9 256.8h.3zM301.9 256.8h.3z"/>
<path d="M301.9 257.2h.3zM301.9 257.2l.3 .1z"/>
<path d="M301.9 256.4l.4 .2zM301.9 256.4l.4 .2z"/>
<path d="M301.9 256.6h.4zM301.9 256.6h.3z"/>
<path d="M302.3 256.6h.2zM302.3 256.6h.2z"/>
<path d="M301.8 257.1h.5zM301.8 257.1h.5z"/>
<path d="M301.9 257.1l.4 .1zM301.9 257.1l.4 .1z"/>
<path d="M301.9 257.2h.4zM301.9 257.2h.3z"/>
<path d="M302 256.3l.3 .1zM302 256.3l.3 .1z"/>
<path d="M301.9 256.4h.4zM301.9 256.4h.4z"/>
<path d="M301.8 257h.5zM301.8 257h.5z"/>
<path d="M301.8 257h.5zM301.8 257l.5 .1z"/>
<path d="M302 256.2h.4zM302 256.2l.3 .1z"/>
<path d="M301.9 256.9h.5zM301.9 256.9l.4 .1z"/>
<path d="M302 256h.4zM302 256h.4z"/>
<path d="M302 256l.4 .2v-.2zM302 256l.4 .2h-.4z"/>
<path d="M301.9 256.8h.5zM301.9 256.8l.5 .1z"/>
<path d="M302.1 255.8l.4 .1zM302.1 255.8l.4 .1z"/>
<path d="M302.1 255.9h.4zM302.1 255.9l.3 .1h-.4z"/>
<path d="M302.3 256.6l.1 .2zM302.3 256.6l.1 .2z"/>
<path d="M302.2 255.7h.3zM302.2 255.7l.3 .1z"/>
<path d="M302.4 256.5l.1 .1zM302.4 256.5l-.1 .1z"/>
<path d="M302 255.5h.6zM302 255.5h.6z"/>
<path d="M302 255.5l.5 .2 .1-.2zM302 255.5l.5 .2h-.6z"/>
<path d="M302.1 255.3l.5 .1zM302.1 255.3l.5 .1z"/>
<path d="M302.1 255.4h.5zM302.1 255.4l.5 .1h-.6z"/>
<path d="M302.2 255.2h.5zM302.2 255.2h.5z"/>
<path d="M302.2 255.2h.5zM302.2 255.2l.4 .1h-.5z"/>
<path d="M302.5 254.7h.3zM302.5 254.7h.3zM302.5 254.7h.3zM302.5 254.7h.3z"/>
<path d="M302.5 254.7h.3zM302.5 254.7h.3z"/>
<path d="M302.2 255.1h.6zM302.2 255.1h.6z"/>
<path d="M302.2 255.1h.6zM302.2 255.1l.5 .1z"/>
<path d="M302.5 254.7l.4 .1zM302.5 254.7l.4 .1z"/>
<path d="M302.3 255h.5zM302.3 255l.5 .1z"/>
<path d="M302.3 254.9l.5 .1v-.1zM302.3 254.9l.5 .1h-.5z"/>
<path d="M302.4 254.8h.5zM302.4 254.8h.5z"/>
<path d="M302.4 254.8l.5 .1zM302.4 254.8l.5 .1z"/>
<path d="M302.4 254.9h.5zM302.3 254.9h.5z"/>
<path d="M303.2 255.4h.1zM303.2 255.4h.1z"/>
<path d="M303.2 256.4h.4zM303.2 256.4h.4z"/>
<path d="M303.2 256.4h.4zM303.2 256.4h.4z"/>
<path d="M303.3 255.2h.1zM303.3 255.2h.1z"/>
<path d="M303.4 255.1h.5zM303.4 255.1h.5z"/>
<path d="M303.3 255.2h.1zM303.3 255.2v.2z"/>
<path d="M303.5 254.9h.5zM303.5 254.9h.5z"/>
<path d="M303.1 257.2h.4zM303.1 257.2l.4 .1z"/>
<path d="M303.4 255.1h.2zM303.4 255.1h.2z"/>
<path d="M303.4 255.1v.1l.2-.1zM303.4 255.1l-.1 .1z"/>
<path d="M303.2 256.3l.4 .1zM303.2 256.3l.4 .1z"/>
<path d="M303.6 256.4h.2zM303.6 256.4h.2z"/>
<path d="M303.1 257.1h.5zM303.1 257.1l.4 .1zM303.1 257.2h.4zM303.1 257.2h.4z"/>
<path d="M303.3 256.1l.3 .1zM303.3 256.1l.3 .1z"/>
<path d="M303.3 256.2h.3zM303.3 256.2l.3 .1z"/>
<path d="M303.1 256.9l.5 .1zM303.1 256.9l.5 .1z"/>
<path d="M303.1 257h.5zM303.1 257h.5z"/>
<path d="M303.1 257h.5zM303.1 257l.5 .1z"/>
<path d="M303.3 255.9l.3 .1zM303.3 255.9l.3 .1z"/>
<path d="M303.3 256h.3zM303.3 256l.3 .1z"/>
<path d="M303.1 256.8h.5zM303.1 256.8h.5z"/>
<path d="M303.1 256.8h.5zM303.1 256.8l.5 .1z"/>
<path d="M303.3 255.8h.4zM303.3 255.8l.3 .1z"/>
<path d="M303.4 255.7h.3zM303.4 255.7h.3z"/>
<path d="M303.4 255.7h.3zM303.4 255.7l.3 .1z"/>
<path d="M303.2 256.6l.4 .2 .1-.2zM303.2 256.6l.4 .2h-.5z"/>
<path d="M303.8 255.9h.2zM303.8 255.9h.2z"/>
<path d="M303.2 256.4h.6zM303.2 256.4h.6z"/>
<path d="M303.2 256.4l.5 .2 .1-.2zM303.2 256.4l.5 .2h-.5zM303.2 256.6h.5zM303.2 256.6h.5z"/>
<path d="M303.7 254.6h.2zM303.7 254.6h.2z"/>
<path d="M303.5 255.5h.3zM303.4 255.5h.4z"/>
<path d="M303.4 255.5l.3 .2 .1-.2zM303.4 255.5l.3 .2h-.3z"/>
<path d="M303.5 255.3h.4zM303.5 255.3h.4z"/>
<path d="M303.5 255.3l.3 .2 .1-.2zM303.5 255.3l.3 .2h-.3z"/>
<path d="M303.6 256.2l.3 .1zM303.6 256.3h.3z"/>
<path d="M303.6 256.3h.3zM303.6 256.3l.2 .1z"/>
<path d="M303.6 255.2h.3zM303.6 255.2l.3 .1z"/>
<path d="M303.7 254.6l.3 .1zM303.7 254.6l.3 .1z"/>
<path d="M303.6 255.1h.3zM303.6 255.1l.3 .1z"/>
<path d="M303.7 256l.2 .1zM303.7 256l.2 .1z"/>
<path d="M303.7 256.1h.2zM303.7 256.1l.2 .1z"/>
<path d="M303.7 254.7h.3zM303.6 254.7h.4z"/>
<path d="M303.6 254.7l.5 .1zM303.6 254.7l.5 .1z"/>
<path d="M303.5 254.9l.4 .2 .1-.2zM303.5 254.9l.4 .2h-.5z"/>
<path d="M303.8 255.9l.1 .1 .1-.1zM303.8 255.9l.1 .1z"/>
<path d="M303.6 254.8h.5zM303.6 254.8l.4 .1z"/>
<path d="M303.9 255.7h.2zM303.9 255.7h.2z"/>
<path d="M303.9 255.7h.2zM303.9 255.7l.1 .2h-.2z"/>
<path d="M304 255.5l.2 .1zM304 255.5l.2 .1z"/>
<path d="M303.9 255.6h.3zM303.9 255.6l.2 .1z"/>
<path d="M304 255.4h.3zM304 255.4l.2 .1z"/>
<path d="M304.1 255.4h.2zM304.1 255.4h.2z"/>
<path d="M304.1 255.2h.3zM304.1 255.2l.2 .2z"/>
<path d="M304.4 254.8h.3zM304.4 254.8h.3z"/>
<path d="M304.2 255.2h.2zM304.2 255.2h.2z"/>
<path d="M304.4 254.7h.7zM304.4 254.7h.7z"/>
<path d="M304.2 255.1h.3zM304.2 255.1l.2 .1z"/>
<path d="M304.2 255h.3zM304.2 255l.3 .1z"/>
<path d="M304.3 254.9h.3zM304.3 254.9l.2 .1z"/>
<path d="M304.4 254.9h.3zM304.4 254.9h.2z"/>
<path d="M304.7 254.5h.2zM304.7 254.5h.2z"/>
<path d="M304.7 254.8h.4zM304.7 254.8h.4z"/>
<path d="M304.4 254.8h.3zM304.4 254.8l.3 .1z"/>
<path d="M304.6 254.5l.4 .1zM304.6 254.5l.4 .1z"/>
<path d="M304.7 255.5l.3 .1zM304.7 255.5l.3 .1z"/>
<path d="M304.7 255.6h.3zM304.7 255.6h.3z"/>
<path d="M304.6 254.6h.4zM304.5 254.6h.5z"/>
<path d="M304.5 254.6l.6 .1zM304.5 254.6l.6 .1h-.7z"/>
<path d="M304.7 255.3l.3 .1zM304.7 255.3l.3 .1z"/>
<path d="M304.7 255.4h.3zM304.7 255.4h.3z"/>
<path d="M304.7 255.4l.3 .1zM304.7 255.4l.3 .1z"/>
<path d="M304.7 255.5h.3zM304.7 255.5h.3z"/>
<path d="M304.4 254.7l.7 .1zM304.4 254.7l.7 .1z"/>
<path d="M304.7 254.8l.4 .1zM304.7 254.8l.4 .1z"/>
<path d="M304.7 254.9h.4zM304.7 254.9h.4z"/>
<path d="M304.7 254.9l.4 .1zM304.7 254.9l.4 .1z"/>
<path d="M304.7 255l.4 .1zM304.7 255l.4 .1z"/>
<path d="M304.7 255.1l.4 .1zM304.7 255.1l.4 .1z"/>
<path d="M304.7 255.2h.4zM304.7 255.2l.3 .1z"/>
<path d="M297.3 260.3h.1zM297.3 260.3l.1 .1z"/>
<path d="M297 260.1l.5 .1zM297 260.1l.5 .1z"/>
<path d="M297.1 260.2h.4zM297.1 260.2h.4zM297.1 260.2h.4zM297.1 260.2h.4z"/>
<path d="M297.1 260.2h.4zM297.1 260.2l.3 .1z"/>
</g>
<text font-size="13.3" x="285.2" y="250.5">PSIT</text>
<g font-size="9.9">
<text x="156.7" y="27.2">10</text>
<text x="178.8" y="27.7">15</text>
<text x="201.1" y="28.2">10</text>
<text x="311.1" y="28.6">35</text>
<text x="67.9" y="30.6">40</text>
<text x="356.4" y="53.3">10</text>
<text x="18.7" y="55">10</text>
<text x="176.8" y="61.7">20</text>
<text x="320.1" y="70.4">25</text>
<text x="89.6" y="77.4">15</text>
<text x="129" y="88.4">50</text>
<text x="263.3" y="88.8">50</text>
<text x="357.3" y="88.8">10</text>
<text x="19.2" y="99.5">40</text>
<text x="315.7" y="105">20</text>
<text x="358" y="106.5">10</text>
<text x="177.2" y="115">20</text>
<text x="358.3" y="124.3">10</text>
<text x="67.5" y="147.7">10</text>
<text x="311.1" y="151.1">35</text>
</g>
<g font-size="6.2">
<text x="14.3" y="167.4">(0,50)</text>
<text x="83.3" y="166.3">(35,50)</text>
<text x="119.3" y="170">(15,50)</text>
<text x="147.7" y="170">(25,50)</text>
<text x="197.4" y="170.6">(0,50)</text>
<text x="230" y="170.8">(10,50)</text>
<text x="39.9" y="184.7">(10,40)</text>
<text x="92.2" y="187.2">(35,40)</text>
<text x="48.2" y="202.3">(10,30)</text>
<text x="81.7" y="202.6">(30,30)</text>
<text x="131.4" y="203.6">(20,32)</text>
<text x="83.2" y="227.9">(30,20)</text>
<text x="48.1" y="230">(10,20)</text>
<text x="125.4" y="233.4">(16,20)(24,20)</text>
<text x="118.7" y="243">(13,10)</text>
<text x="145.5" y="242.5">(27,10)</text>
<text x="14" y="260.2">(0,0)</text>
<text x="47.7" y="260.4">(10,0)</text>
<text x="92" y="261.6">(0,0)</text>
<text x="125.5" y="262.1">(10,0)(30,0)</text>
<text x="179.2" y="262.1">(40,0)</text>
<text x="202.8" y="269.4">(0,0)</text>
<text x="224.5" y="269.4">(10,0)</text>
</g>
<g font-size="4.9">
<text x="351.4" y="248.9">ROLL NO.- 1816410036</text>
<text x="351.5" y="257.7">DATE- 28/01/2019</text>
<text x="351.6" y="267">CHD-</text>
<text x="278.4" y="280.3">COORDINATIVE SYSTEM</text>
<text x="351.4" y="277.8">DRG NO.- CS-IA-01</text>
</g>
<text font-size="4.7" x="351.6" y="238.6">NAME- AKASHDEEP SONI</text>
<g font-size="4.4">
<text x="153.9" y="13.7">PRODUCED BY AN AUTODESK STUDENT VERSION</text>
<text x="411.4" y="92.6" transform="rotate(90 411.4 92.6)">PRODUCED BY AN AUTODESK STUDENT VERSION</text>
<text x="8.4" y="204.7" transform="rotate(-90 8.4 204.7)">PRODUCED BY AN AUTODESK STUDENT VERSION</text>
<text x="266" y="283.7" transform="rotate(-180 266 283.7)">PRODUCED BY AN AUTODESK STUDENT VERSION</text>
</g>
<text font-size="4.3" x="248.7" y="274.2">SCALE-1:1</text>
</svg>
